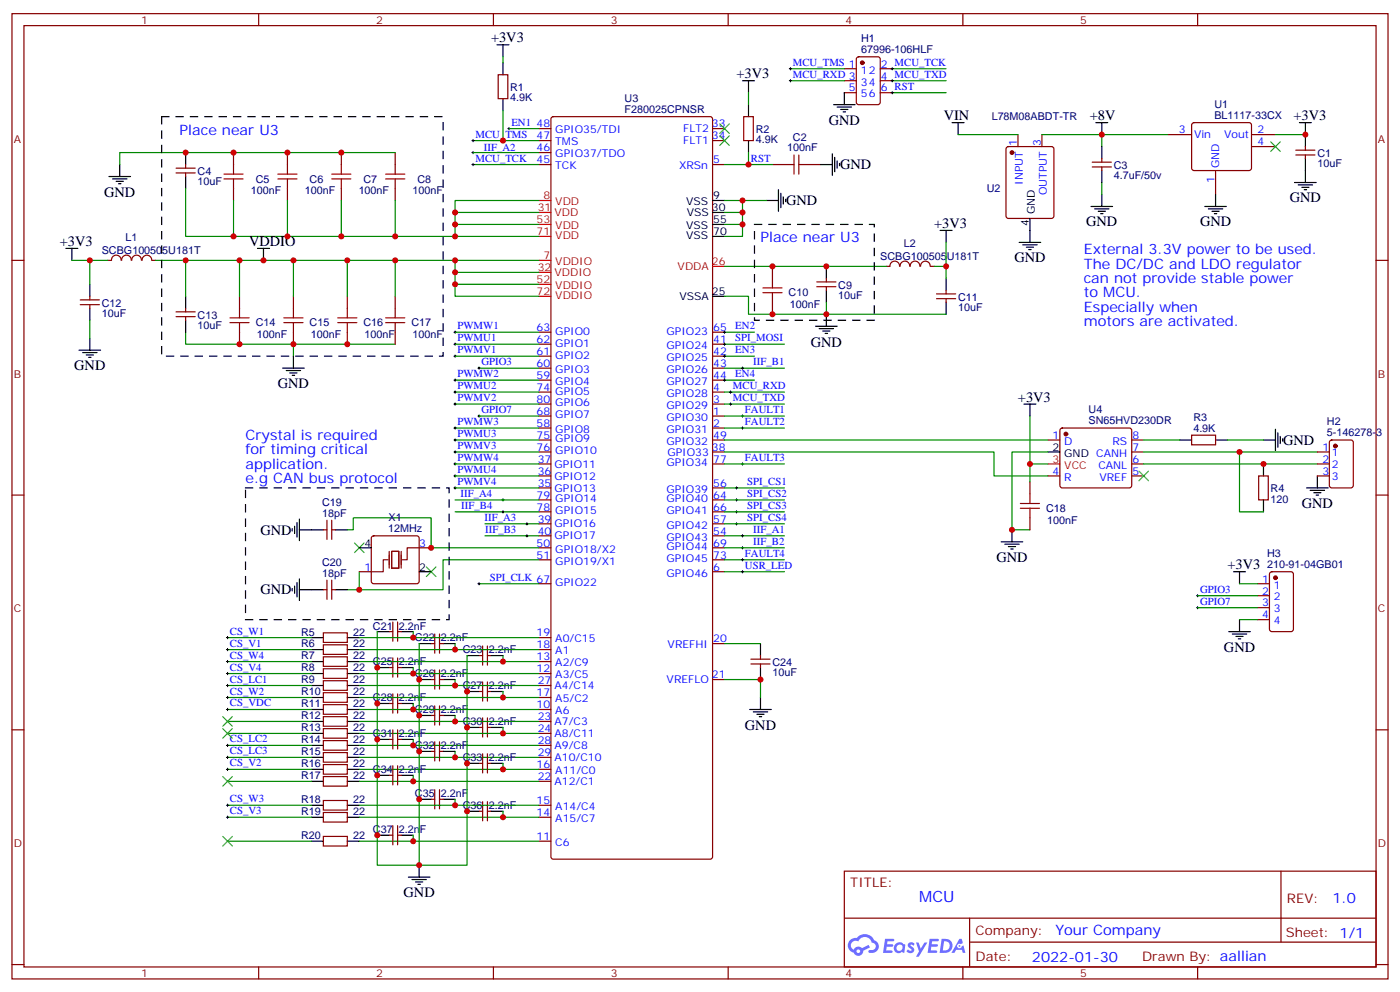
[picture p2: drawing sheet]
<svg xmlns="http://www.w3.org/2000/svg" width="412mm" height="292mm" viewBox="0 0 412 292" stroke-linecap="round" stroke-linejoin="round" font-family="sans-serif">
<g fill="none" stroke="#870000" stroke-width=".35">
<path d="M3.5 4h405.4v284.4h-405.4zM7.1 7.5h398.2v277.3h-398.2zM76.2 4v3.5M145.3 4v3.5M214.5 4v3.5M283.6 4v3.5M352.8 4v3.5M3.5 76.7h3.6M405.3 76.7h3.6M3.5 145.8h3.6M405.3 145.8h3.6M3.5 215h3.6"/>
<path d="M405.3 215h3.6M248.7 256.6h156.6v28.2h-156.6zM377.3 256.6v20.9M248.7 270.5h156.5M285.6 277.5h119.6M285.6 270.5v14.1M3.5 284.1h3.6M76.2 284.8v3.6M145.3 284.8v3.6M214.5 284.8v3.6M283.6 284.8v3.6M352.8 284.8v3.6"/>
<path d="M405.3 284.1h3.6"/>
</g>
<g fill="#5487ff">
<path d="M267.7 277.8a1.22 1.22 0 0 1 1.7 .3l-.4 .5a.47 .47 0 0 0-.3-.4 .47 .47 0 0 0-.5 .2l.1 .2a1.14 1.14 0 0 1 .8 1.8 1.14 1.14 0 0 1-1.9 0l-.2-.2 .5-.5 .7 .4a.29 .29 0 0 0 .3-.3 .29 .29 0 0 0-.2-.3 1.04 1.04 0 0 1-.6-1.7z"/>
<path d="M260.7 276.5h2.4l.3 .2-.2 .5-1.8 .1-.1 .8h1.5l.3 .4-.3 .4h-1.6l-.2 1.1h1.7l.2 .3-.2 .3-2.6 .1z"/>
<path d="M273.8 276.5h2.4l.3 .2-.1 .5-1.8 .1-.2 .8h1.6l.3 .4-.4 .4h-1.6l-.1 1.1h1.7l.2 .3-.2 .3-2.6 .1z"/>
<path d="M282.6 276.5h.7l.3 1.3-.6 .3a.69 .69 0 0 0-1 .3 .69 .69 0 0 0 .4 1 .69 .69 0 0 0 .9-.7l.5-.2 .6 2.2h-.8l-.2-.9h-1.8l-.5 .9h-.8z"/>
<path d="M269.8 277.6h.8l.6 1.8 1.1-1.8h.9l-2.6 4.2h-.8l.9-1.5z"/>
<path d="M277.4 276.5l-.6 4.2h1.3a2.11 2.11 0 0 0 2.5-2.1 2.11 2.11 0 0 0-2.5-2.1zM278.1 277.3a1.39 1.39 0 0 1 1.7 1.4 1.39 1.39 0 0 1-1.8 1.3h-.3z"/>
<path d="M263.7 278.2a1.54 1.54 0 0 0-.1 2.1 1.54 1.54 0 0 0 2.2 .1l.6 .3 .3-2.3-.2-.3h-.4a1.49 1.49 0 0 0-2.4 .1zM264 279.2a.94 .94 0 0 1 1.8 0 .94 .94 0 0 1-1.8 0z"/>
<path d="M250.4 276.9a2.18 2.18 0 0 0 1.1 3.7 1.44 1.44 0 0 0 1.6 .9 1.44 1.44 0 0 0 1.2-1.4l2-1-.5-.8-1.9 1a1.47 1.47 0 0 0-2.4 .4 1.39 1.39 0 0 1-.7-1.9 1.39 1.39 0 0 1 2-.5 2.12 2.12 0 0 1 2.2-1.3 2.12 2.12 0 0 1 1.9 1.7 1.14 1.14 0 0 1 1.1 1.4 1.14 1.14 0 0 1-1.7 .7 .43 .43 0 0 0-.5 .4 .43 .43 0 0 0 .4 .5 1.98 1.98 0 0 0 2.5-1.2 1.98 1.98 0 0 0-1.2-2.6 3.1 3.1 0 0 0-5.3-.6l-.9 .1zM252.3 280.2a.55 .55 0 0 1 1.1 0 .55 .55 0 0 1-1.1 0z"/>
<circle cx="282.6" cy="278.6" r=".26"/>
</g>
<g fill="none" stroke="#870000" stroke-width=".35">
<path d="M252.5 16.9l.4-.2h5.7l.6 .5 .1 12.9-.5 .7h-5.9l-.6-.4-.1-13zM146.8 22h2.8v7.1h-2.8zM158.7 37.9h3.6M162.5 34.6l.5-.2h46.2l.6 .4 .1 217.6-.2 .5-.5 .2h-46.2l-.5-.3-.2-.4v-217.3zM209.9 37.9h3.5M219.1 34.4h2.8v7h-2.8zM248.7 20.2h3.5M248.7 27.3h3.5M248.7 23.8h3.5M259.3 20.2h3.5M259.3 27.3h3.5M259.3 23.8h3.5"/>
<path d="M299.9 39.7v3.5M306.9 39.7v3.5M344 39.7h7M351.2 36.3l.5-.2h16.2l.5 .2 .3 .5v12.7l-.3 .5-.5 .2h-16.2l-.5-.2-.2-.5v-12.7zM368.7 39.7h7M51.9 50.9h5.6M51.9 49.5h5.6M54.7 48.5v1M54.7 50.9v1.1M68.8 44.9v3.6M68.8 55.5v3.6M84.7 44.9v3.6"/>
<path d="M84.7 55.5v3.6M100.5 44.9v3.6M100.5 55.5v3.6M116.4 44.9v3.6M116.4 55.5v3.6M158.7 48.5h3.6M158.7 41.4h3.6M158.7 44.9h3.6M209.9 48.5h3.5M209.9 41.4h3.5M227.5 48.5h3.6M238.1 48.5h3.6"/>
<path d="M296.6 43.4l.4-.2h12.7l.7 .4v20l-.4 .7h-13l-.6-.4-.1-20zM321.7 49.2h5.7M321.7 47.8h5.7M324.6 46.7v1.1M324.6 49.2v1M358.1 50.2v7.1M368.7 43.2h7M381.7 45.6h5.6M381.7 44.2h5.6M384.5 43.2v1M384.5 45.6v1.1M35.7 76.7a1.41 1.41 0 0 0-1.4-1.5 1.41 1.41 0 0 0-1.4 1.5h-1.2"/>
<path d="M35.8 76.7a1.41 1.41 0 0 1 1.4-1.5 1.41 1.41 0 0 1 1.5 1.5M38.8 76.7a1.41 1.41 0 0 1 1.4-1.5 1.41 1.41 0 0 1 1.4 1.5M41.9 76.7a1.41 1.41 0 0 1 1.4-1.5 1.41 1.41 0 0 1 1.4 1.5M44.8 76.7h1.1M227.5 78.5v3.5M261.1 78.5h1M262.2 78.4a1.41 1.41 0 0 1 1.4-1.5 1.41 1.41 0 0 1 1.4 1.5M265.1 78.4a1.41 1.41 0 0 1 1.5-1.5 1.41 1.41 0 0 1 1.4 1.5M268.1 78.4a1.41 1.41 0 0 1 1.4-1.5 1.41 1.41 0 0 1 1.4 1.5M271.2 78.4a1.41 1.41 0 0 1 1.4-1.5 1.41 1.41 0 0 1 1.4 1.5M274.1 78.5h1.1M23.6 89.7h5.7"/>
<path d="M23.6 88.3h5.7M26.5 87.3v1M26.5 89.7v1.1M51.9 93.3h5.6M51.9 91.9h5.6M54.7 90.8v1.1M54.7 93.3v1M70.6 87.3v3.5M70.6 97.9v3.5M86.4 87.3v3.5M86.4 97.9v3.5M102.3 87.3v3.5"/>
<path d="M102.3 97.9v3.5M116.4 87.3v3.5M116.4 97.9v3.5M158.7 97.9h3.6M209.9 97.9h3.5M227.5 89v3.6M240.6 84.5h5.6M240.6 83h5.6M243.4 82v1M243.4 84.5v1M275.9 88h5.6M275.9 86.6h5.6"/>
<path d="M278.7 85.5v1.1M278.7 88v1M158.7 119h3.6M158.7 115.5h3.6M158.7 101.4h3.6M158.7 104.9h3.6M158.7 108.4h3.6M158.7 112h3.6M209.9 119h3.5M209.9 115.5h3.5M209.9 101.4h3.5M209.9 104.9h3.5"/>
<path d="M209.9 108.4h3.5M209.9 112h3.5M158.7 122.6h3.6M158.7 126.1h3.6M158.7 136.7h3.6M158.7 133.1h3.6M158.7 129.6h3.6M209.9 122.6h3.5M209.9 126.1h3.5M209.9 136.7h3.5M209.9 133.1h3.5M209.9 129.6h3.5"/>
<path d="M308.7 129.6h3.5M312.4 126.3l.5-.2h19.8l.5 .2 .2 .5v16.2l-.3 .5-.4 .2h-19.8l-.5-.2-.2-.5v-16.2zM333.4 136.7h3.5M333.4 133.1h3.5M333.4 129.6h3.5M351 128.2h7.1v2.8h-7.1zM388.1 136.7h3.5M388.1 133.1h3.5M391.8 129.8l.5-.2h5.6l.7 .4v13l-.4 .7h-5.9l-.7-.4v-13zM95.2 156.1h1.1M96.3 153.2v5.7M97.7 153.2v5.7"/>
<path d="M97.7 156.1h1.1M109.6 158l.5-.2h12.7l.5 .2 .2 .5v12.7l-.3 .5-.4 .2h-12.7l-.5-.2-.2-.5v-12.7zM158.7 143.7h3.6M158.7 140.2h3.6M158.7 154.3h3.6M158.7 157.8h3.6M158.7 147.2h3.6M158.7 150.8h3.6M209.9 143.7h3.5M209.9 154.3h3.5M209.9 157.8h3.5M209.9 147.2h3.5"/>
<path d="M209.9 150.8h3.5M303.4 142v3.5M303.4 152.5v3.6M308.7 140.2h3.5M333.4 140.2h3.5M370.8 140.2h2.8v7h-2.8zM388.1 140.2h3.5M95.2 173.7h1.1M96.3 170.9v5.6M97.7 170.9v5.6M97.7 173.7h1.1M105.8 168.4h3.6"/>
<path d="M123.5 161.4h3.5M158.7 161.4h3.6M158.7 164.9h3.6M158.7 171.9h3.6M209.9 168.4h3.5M209.9 161.4h3.5M209.9 164.9h3.5M370.4 171.9h3.5M370.4 175.5h3.5M370.4 179h3.5M374.2 168.6l.4-.2h5.7l.6 .4 .1 16.5-.5 .7-5.9 .1-.6-.5-.1-16.5zM95.2 186.4h7.1v2.8h-7.1z"/>
<path d="M95.2 189.9h7.1v2.9h-7.1zM95.2 197h7.1v2.8h-7.1zM95.2 193.5h7.1v2.8h-7.1zM114.7 186.1h1M114.7 196.6h1M115.7 183.2v5.7M115.7 193.8v5.7M117.1 183.2v5.7M117.1 193.8v5.7M117.1 186.1h1.1M117.1 196.6h1.1M127 189.6h1.1"/>
<path d="M128.1 186.8v5.6M128.1 197.3v5.7M129.5 189.6h1M129.5 186.8v5.6M129.5 197.3v5.7M141.1 193.1h1.1M142.2 190.3v5.6M143.6 190.3v5.6M143.6 193.1h1M158.7 198.4h3.6M158.7 194.9h3.6M158.7 191.3h3.6"/>
<path d="M158.7 187.8h3.6M209.9 189.6h3.5M221.2 195.6h5.6M221.2 194.2h5.6M224 193.1v1.1M224 195.6v1M370.4 182.5h3.5M95.2 204h7.1v2.9h-7.1zM95.2 200.5h7.1v2.8h-7.1zM95.2 214.6h7.1v2.9h-7.1zM95.2 218.2h7.1v2.8h-7.1zM95.2 211.1h7.1v2.8h-7.1z"/>
<path d="M95.2 207.6h7.1v2.8h-7.1zM114.7 207.2h1M114.7 217.8h1M115.7 204.4v5.6M115.7 215v5.6M117.1 204.4v5.6M117.1 215v5.6M117.1 207.2h1.1M117.1 217.8h1.1M127 200.2h1.1M127 210.7h1.1M128.1 207.9v5.7"/>
<path d="M128.1 218.5v5.7M129.5 200.2h1M129.5 207.9v5.7M129.5 218.5v5.7M129.5 210.7h1M141.1 203.7h1.1M141.1 214.3h1.1M142.2 200.9v5.6M142.2 211.5v5.6M143.6 200.9v5.6M143.6 211.5v5.6M143.6 203.7h1"/>
<path d="M143.6 214.3h1M158.7 209h3.6M158.7 205.5h3.6M158.7 212.5h3.6M158.7 216h3.6M158.7 201.9h3.6M158.7 219.6h3.6M209.9 200.2h3.5M95.2 221.7h7.1v2.8h-7.1zM95.2 225.2h7.1v2.8h-7.1zM95.2 239.3h7.1v2.8h-7.1zM95.2 235.8h7.1v2.8h-7.1z"/>
<path d="M95.2 228.7h7.1v2.9h-7.1zM114.7 228.4h1M115.7 225.6v5.6M117.1 225.6v5.6M117.1 228.4h1.1M127 221.3h1.1M127 235.4h1.1M128.1 232.6v5.7M129.5 232.6v5.7M129.5 221.3h1M129.5 235.4h1M141.1 224.9h1.1"/>
<path d="M141.1 239h1.1M142.2 222v5.7M142.2 236.1v5.7M143.6 222v5.7M143.6 236.1v5.7M143.6 224.9h1M143.6 239h1M158.7 237.2h3.6M158.7 226.6h3.6M158.7 230.2h3.6M158.7 223.1h3.6M95.2 246.4h7.1v2.8h-7.1z"/>
<path d="M114.7 246h1M115.7 243.2v5.6M117.1 243.2v5.6M117.1 246h1.1M158.7 247.8h3.6M158.7 240.7h3.6"/>
</g>
<path d="M158.7 59.1h3.6M158.7 76.7h3.6M158.7 62.6h3.6M158.7 66.1h3.6M158.7 69.6h3.6M209.9 78.5h3.5M158.7 80.2h3.6M158.7 83.7h3.6M158.7 87.3h3.6M308.7 136.7h3.5" fill="none" stroke="#f00" stroke-width=".35"/>
<g fill="none" stroke="#000" stroke-width=".35">
<path d="M146.4 13.2h3.5M148.2 13.2v3.5M148.2 18.5v3.5M148.2 29.1v3.5M218.7 23.8h3.5M220.5 23.8v3.5M220.5 30.8v3.6M245.5 30.8h6.4M246.6 31.5h4.2M247.6 32.2h2.2M248.4 32.9h.7M248.7 27.3v3.5"/>
<path d="M280.5 36.1h3.5M282.2 36.1v3.6M322.8 36.1h3.5M324.6 36.1v3.6M382.8 36.1h3.5M384.5 36.1v7.1M32.1 52h6.4M33.2 52.7h4.2M34.2 53.4h2.1M34.9 54.1h.7M35.3 48.5v3.5M54.7 44.9v3.6"/>
<path d="M54.7 52v3.5M209.9 59.1h3.5M220.5 41.4v3.5M225.8 59.1h3.5M229.3 55.9v6.3M230 56.9v4.3M230.7 58v2.1M231.4 58.7v.7M241.7 48.5h3.5M245.2 45.3v6.3M245.9 46.4v4.2M246.6 47.4v2.1"/>
<path d="M247.3 48.1v.7M324.6 43.2v3.5M324.6 50.2v3.6M324.6 57.3v3.5M358.1 57.3v3.5M381.4 53.8h6.3M382.4 54.5h4.2M383.5 55.2h2.1M384.2 55.9h.7M384.5 46.7v7.1M19.4 73.2h3.5M21.2 73.2v3.5"/>
<path d="M75.8 73.2h3.6M77.6 73.2v3.5M209.9 62.6h3.5M209.9 66.1h3.5M209.9 69.6h3.5M243.4 78.5v3.5M276.9 67.9h3.6M278.7 67.9v3.5M300.2 71.4h6.4M301.3 72.1h4.2M302.3 72.8h2.1M303 73.5h.7"/>
<path d="M303.4 64.3v7.1M321.4 60.8h6.3M322.4 61.5h4.3M323.5 62.2h2.1M324.2 62.9h.7M354.9 60.8h6.3M356 61.5h4.2M357 62.2h2.1M357.7 62.9h.7M26.5 83.7v3.6M26.5 90.8v3.5M26.5 99.6v3.6"/>
<path d="M54.7 87.3v3.5M54.7 94.3v3.6M209.9 87.3h3.5M240.2 96.1h6.4M241.3 96.8h4.2M242.4 97.5h2.1M243.1 98.2h.7M243.4 85.5v3.5M243.4 92.6v3.5M278.7 82v3.5M278.7 89v3.6M23.3 103.2h6.3"/>
<path d="M24.3 103.9h4.3M25.4 104.6h2.1M26.1 105.3h.7M83.3 108.4h6.3M84.3 109.1h4.2M85.4 109.9h2.1M86.1 110.6h.7M86.4 104.9v3.5M301.6 119h3.6M303.4 119v3.6M308.7 133.1h3.5M347.5 129.6h3.5"/>
<path d="M358.1 129.6h3.5M372.2 129.6h3.5M372.2 136.7v3.5M375.7 126.4v6.4M376.4 127.5v4.2M377.1 128.6v2.1M377.8 129.3v.7M86.1 155.7v.7M86.8 155v2.1M87.5 154v4.2M88.2 156.1h7M88.2 152.9v6.3"/>
<path d="M98.8 156.1h3.5M294.9 159.6h6.4M298.1 156.1v3.5M372.2 147.2v3.6M384.9 143.7h6.3M385.9 144.4h4.3M387 145.1h2.1M387.7 145.8h.7M388.1 140.2v3.5M86.1 173.4v.7M86.8 172.6v2.2M87.5 171.6v4.2"/>
<path d="M88.2 170.5v6.4M88.2 173.7h7M98.8 173.7h3.5M105.8 161.4h3.6M123.5 168.4h3.5M296 160.3h4.2M297 161h2.2M297.7 161.7h.7M363.4 168.4h3.5M365.1 168.4v3.5M91.7 187.8h3.5M91.7 191.3h3.5"/>
<path d="M91.7 198.4h3.5M91.7 194.9h3.5M102.3 187.8h3.5M102.3 191.3h3.5M102.3 198.4h3.5M102.3 194.9h3.5M111.1 186.1h3.6M111.1 196.6h3.6M118.2 186.1h3.5M118.2 196.6h3.5M123.5 189.6h3.5M130.5 189.6h3.6"/>
<path d="M137.6 193.1h3.5M144.6 193.1h3.6M224 189.6v3.5M224 196.6v3.6M361.9 186.1h6.4M363 186.8h4.2M364.1 187.5h2.1M364.8 188.2h.7M365.1 182.5v3.6M91.7 205.5h3.5M91.7 201.9h3.5M91.7 216h3.5"/>
<path d="M91.7 219.6h3.5M91.7 212.5h3.5M91.7 209h3.5M102.3 205.5h3.5M102.3 201.9h3.5M102.3 216h3.5M102.3 219.6h3.5M102.3 212.5h3.5M102.3 209h3.5M111.1 207.2h3.6M111.1 217.8h3.6M118.2 207.2h3.5"/>
<path d="M118.2 217.8h3.5M123.5 200.2h3.5M123.5 210.7h3.5M130.5 200.2h3.6M130.5 210.7h3.6M137.6 203.7h3.5M137.6 214.3h3.5M144.6 203.7h3.6M144.6 214.3h3.6M220.8 209h6.4M221.9 209.7h4.2M223 210.4h2.1"/>
<path d="M223.7 211.1h.7M224 205.5v3.5M91.7 223.1h3.5M91.7 226.6h3.5M91.7 237.2h3.5M91.7 230.2h3.5M102.3 223.1h3.5M102.3 226.6h3.5M102.3 237.2h3.5M102.3 230.2h3.5M111.1 228.4h3.6M118.2 228.4h3.5"/>
<path d="M123.5 221.3h3.5M123.5 235.4h3.5M130.5 221.3h3.6M130.5 235.4h3.6M137.6 224.9h3.5M137.6 239h3.5M144.6 224.9h3.6M144.6 239h3.6M91.7 240.7h3.5M91.7 247.8h3.5M102.3 240.7h3.5M102.3 247.8h3.5"/>
<path d="M111.1 246h3.6M118.2 246h3.5M120.3 258.4h6.3M121.4 259.1h4.2M122.4 259.8h2.1M123.5 254.8v3.6M123.1 260.5h.7"/>
</g>
<g fill="#870000" stroke="#870000" stroke-width=".35">
<circle cx="298.1" cy="44.9" r=".53"/>
<circle cx="314" cy="127.8" r=".53"/>
<circle cx="254" cy="18.5" r=".53"/>
<circle cx="393.3" cy="131.4" r=".53"/>
<circle cx="375.7" cy="170.2" r=".53"/>
</g>
<g fill="none" stroke="#008700" stroke-width=".35">
<path d="M148.2 16.7v1.8M148.2 32.6v8.8M149.9 37.9h8.8M220.5 27.3v3.5M232.8 20.2h15.9M232.8 23.8h15.9M262.8 20.2h15.9M262.8 23.8h15.9M262.8 27.3h15.9M282.2 39.7h17.7M306.9 39.7h37.1M324.6 39.7v3.5"/>
<path d="M375.7 39.7h8.8M54.7 55.5v14.1h104M68.8 59.1v10.5M84.7 59.1v10.5M100.5 59.1v10.5M116.4 44.9h-81.1v3.6M116.4 59.1v10.5M139.3 48.5h19.4M139.3 41.4h19.4M139.3 44.9h19.4M158.7 59.1h-24.6v10.5M213.4 59.1h5.3"/>
<path d="M213.4 48.5h14.1M220.5 44.9v3.6M225.8 59.1h-7.1v10.5h-5.3M324.6 53.8v3.5M21.2 76.7h10.5M26.5 76.7v7M45.9 76.7h8.8M70.6 76.7v10.6M86.4 76.7v10.6M102.3 76.7v10.6M116.4 76.7v10.6M134.1 76.7v10.6h24.6"/>
<path d="M134.1 62.6h24.6M134.1 66.1h24.6M158.7 76.7h-104v10.6M213.4 62.6h5.3M213.4 66.1h5.3M213.4 78.5h47.7M278.7 71.4v7.1h-3.5M278.7 78.5v3.5M26.5 94.3v5.3M54.7 97.9v3.5h61.7M134.1 83.7h24.6M134.1 80.2h24.6"/>
<path d="M134.1 97.9h24.6M213.4 87.3h7.1v5.3h22.9v-3.6M213.4 97.9h8.8M243.4 92.6h35.3M86.4 101.4v3.5M134.1 115.5h24.6M134.1 119h24.6M134.1 101.4h24.6M134.1 104.9h24.6M134.1 112h24.6M141.1 108.4h17.6M213.4 115.5h17.7"/>
<path d="M213.4 119h17.7M213.4 101.4h17.7M213.4 104.9h8.8M213.4 112h8.8M213.4 108.4h17.7M134.1 129.6h24.6M134.1 133.1h24.6M134.1 136.7h24.6M134.1 126.1h24.6M141.1 122.6h17.6M213.4 133.1h79.4v7.1h15.9M213.4 129.6h95.3"/>
<path d="M213.4 136.7h17.7M213.4 126.1h17.7M213.4 122.6h17.7M303.4 122.6v14.1h5.3M303.4 136.7v5.3M308.7 133.1h-10.6v23h5.3M336.9 129.6h10.6M336.9 133.1h51.2M336.9 136.7h51.2M361.6 129.6h10.6M365.1 133.1v17.7h7.1M102.3 156.1h1.8v-3.6h22.9v8.9h31.7"/>
<path d="M134.1 140.2h24.6M134.1 143.7h24.6M134.1 147.2h24.6M134.1 150.8h24.6M142.9 157.8h15.8M142.9 154.3h15.8M213.4 143.7h17.7M213.4 157.8h17.7M213.4 147.2h17.7M213.4 150.8h17.7M213.4 154.3h17.7M102.3 173.7h3.5"/>
<path d="M141.1 171.9h17.6M158.7 164.9h-28.2v8.8h-24.7v-5.3M213.4 161.4h17.7M213.4 168.4h17.7M213.4 164.9h17.7M352.8 175.5h17.6M352.8 179h17.6M365.1 171.9h5.3M67 187.8h24.7M67 191.3h24.7M67 194.9h24.7M67 198.4h24.7"/>
<path d="M105.8 187.8h52.9M105.8 191.3h52.9M105.8 194.9h52.9M105.8 198.4h52.9M111.1 186.1v68.7h12.4M121.7 186.1v1.7M121.7 196.6v1.8M123.5 189.6v65.2h14.1v-61.7M134.1 189.6v1.7M148.2 193.1v1.8M213.4 189.6h10.6M365.1 182.5h5.3"/>
<path d="M67 201.9h24.7M67 205.5h24.7M67 209h24.7M67 212.5h24.7M67 216h24.7M67 219.6h24.7M105.8 201.9h52.9M105.8 205.5h52.9M105.8 209h52.9M105.8 212.5h52.9M105.8 216h52.9M105.8 219.6h52.9"/>
<path d="M121.7 207.2v1.8M121.7 217.8v1.8M134.1 200.2v1.7M134.1 210.7v1.8M148.2 203.7v1.8M148.2 214.3v1.7M213.4 200.2h10.6v5.3M67 223.1h24.7M67 226.6h24.7M67 230.2h24.7M67 237.2h24.7M105.8 223.1h52.9"/>
<path d="M105.8 226.6h52.9M105.8 230.2h52.9M105.8 237.2h52.9M121.7 228.4v1.8M134.1 221.3v1.8M134.1 235.4v1.8M148.2 224.9v1.7M148.2 239v1.7M67 240.7h24.7M67 247.8h24.7M105.8 240.7h52.9M105.8 247.8h52.9"/>
<path d="M121.7 246v1.8"/>
</g>
<g fill="none" stroke="#a10000" stroke-width=".35">
<path d="M66 52.7h5.6M66 51.3h5.6M68.8 48.5v2.8M68.8 52.7v2.8M81.8 52.7h5.7M81.8 51.3h5.7M84.7 48.5v2.8M84.7 52.7v2.8M97.7 52.7h5.7M97.7 51.3h5.7M100.5 48.5v2.8M100.5 52.7v2.8"/>
<path d="M113.6 52.7h5.6M113.6 51.3h5.6M116.4 48.5v2.8M116.4 52.7v2.8M231.1 48.5h2.8M233.9 45.6v5.7M235.3 45.6v5.7M235.3 48.5h2.8M67.7 95h5.7M67.7 93.6h5.7M70.6 90.8v2.8M70.6 95v2.9"/>
<path d="M83.6 95h5.7M83.6 93.6h5.7M86.4 90.8v2.8M86.4 95v2.9M99.5 95h5.6M99.5 93.6h5.6M102.3 90.8v2.8M102.3 95v2.9M113.6 95h5.6M113.6 93.6h5.6M116.4 90.8v2.8M116.4 95v2.9"/>
<path d="M224.7 86.2h5.7M224.7 84.8h5.7M227.5 82v2.8M227.5 86.2v2.8M300.6 149.7h5.6M300.6 148.3h5.6M303.4 145.5v2.8M303.4 149.7v2.8"/>
</g>
<path d="M47.6 34.4h82.9v70.5h-82.9zM222.2 66.1h35.3v28.2h-35.3zM72.3 143.7h60v38.8h-60z" fill="none" stroke="#000" stroke-width=".35" stroke-dasharray="2.1 2.1"/>
<g fill="none" stroke="#3c3" stroke-width=".35">
<path d="M212 36.5l2.8 2.8M214.8 36.5l-2.8 2.8M212 40l2.8 2.8M214.8 40l-2.8 2.8M374.3 41.8l2.8 2.8M377.1 41.8l-2.8 2.8M335.5 138.8l2.8 2.8M338.3 138.8l-2.8 2.8M104.4 159.9l2.8 2.9M107.2 159.9l-2.8 2.9M125.6 167l2.8 2.8M128.4 167l-2.8 2.8"/>
<path d="M65.6 211.1l2.8 2.8M65.6 214.6l2.8 2.9M68.4 211.1l-2.8 2.8M68.4 214.6l-2.8 2.9M65.6 228.7l2.8 2.9M68.4 228.7l-2.8 2.9M65.6 246.4l2.8 2.8M68.4 246.4l-2.8 2.8"/>
</g>
<g fill="none" stroke="#000" stroke-width=".29">
<path d="M232.8 19.9v.7M262.8 19.9v.7M149.6 37.9h.7M149.9 37.5v.7M232.5 20.2h.7M232.5 23.8h.7M232.8 23.4v.7M262.5 20.2h.7M262.5 23.8h.7M262.5 27.3h.7M262.8 23.4v.7M262.8 27v.7"/>
<path d="M139 48.5h.7M139 41.4h.7M139 44.9h.7M139.3 41.1v.7M139.3 44.6v.7M139.3 48.1v.7M220.1 48.5h.7M220.5 48.1v.7M133.7 97.9h.7M134.1 97.5v.7M213.1 97.9h.7M213.4 97.5v.7"/>
<path d="M133.7 115.5h.7M133.7 119h.7M133.7 101.4h.7M133.7 104.9h.7M133.7 112h.7M134.1 101v.7M134.1 104.6v.7M134.1 111.6v.7M134.1 115.1v.8M134.1 118.7v.7M140.8 108.4h.7M141.1 108.1v.7"/>
<path d="M213.1 101.4h.7M213.1 104.9h.7M213.1 112h.7M213.4 101v.7M213.4 104.6v.7M213.4 111.6v.7M214.8 115.5h.7M214.8 119h.7M215.2 115.1v.8M215.2 118.7v.7M218.4 108.4h.7M218.7 108.1v.7"/>
<path d="M133.7 133.1h.7M133.7 129.6h.7M133.7 126.1h.7M133.7 136.7h.7M134.1 125.7v.7M134.1 129.3v.7M134.1 132.8v.7M134.1 136.3v.7M134.1 139.8v.7M140.8 122.6h.7M141.1 122.2v.7M218.4 126.1h.7"/>
<path d="M218.4 136.7h.7M218.4 122.6h.7M218.7 122.2v.7M218.7 125.7v.7M218.7 136.3v.7M133.7 140.2h.7M133.7 143.7h.7M134.1 143.4v.7M147.8 147.2h.7M147.8 150.8h.7M148.2 146.9v.7M148.2 150.4v.7"/>
<path d="M154.9 157.8h.7M154.9 154.3h.7M155.2 154v.7M155.2 157.5v.7M216.6 143.7h.7M216.6 147.2h.7M216.6 150.8h.7M216.6 154.3h.7M217 143.4v.7M217 146.9v.7M217 150.4v.7M217 154v.7"/>
<path d="M218.4 157.8h.7M218.7 157.5v.7M140.8 171.9h.7M141.1 171.6v.7M218.4 161.4h.7M218.4 168.4h.7M218.4 164.9h.7M218.7 161v.7M218.7 164.5v.7M218.7 168.1v.7M352.4 175.5h.7M352.4 179h.7"/>
<path d="M352.8 175.1v.7M352.8 178.6v.8M66.7 187.8h.7M66.7 191.3h.7M66.7 194.9h.7M66.7 198.4h.7M67 187.5v.7M67 191v.7M67 194.5v.7M67 198v.8M66.7 205.5h.7M66.7 201.9h.7"/>
<path d="M66.7 219.6h.7M66.7 209h.7M67 201.6v.7M67 205.1v.7M67 208.6v.7M67 219.2v.7M66.7 226.6h.7M66.7 237.2h.7M66.7 223.1h.7M67 222.7v.7M67 226.3v.7M67 236.9v.7"/>
<path d="M66.7 240.7h.7M67 240.4v.7"/>
</g>
<path d="M114.3 164.9h-1.4v3.5h-3.5M114.7 162.4v5M115.4 162.4h2.1v5h-2.1zM118.2 162.4v5M123.5 161.4h-3.6v3.5h-1.4" fill="none" stroke="#870012" stroke-width=".35"/>
<g fill="#c00">
<circle cx="324.6" cy="39.7" r=".88"/>
<circle cx="384.5" cy="39.7" r=".88"/>
<circle cx="70.6" cy="101.4" r=".88"/>
<circle cx="86.4" cy="101.4" r=".88"/>
<circle cx="102.3" cy="101.4" r=".88"/>
<circle cx="70.6" cy="76.7" r=".88"/>
<circle cx="86.4" cy="76.7" r=".88"/>
<circle cx="102.3" cy="76.7" r=".88"/>
<circle cx="116.4" cy="76.7" r=".88"/>
<circle cx="134.1" cy="76.7" r=".88"/>
<circle cx="134.1" cy="83.7" r=".88"/>
<circle cx="134.1" cy="80.2" r=".88"/>
<circle cx="68.8" cy="69.6" r=".88"/>
<circle cx="84.7" cy="69.6" r=".88"/>
<circle cx="100.5" cy="69.6" r=".88"/>
<circle cx="116.4" cy="69.6" r=".88"/>
<circle cx="134.1" cy="69.6" r=".88"/>
<circle cx="134.1" cy="62.6" r=".88"/>
<circle cx="134.1" cy="66.1" r=".88"/>
<circle cx="54.7" cy="44.9" r=".88"/>
<circle cx="68.8" cy="44.9" r=".88"/>
<circle cx="84.7" cy="44.9" r=".88"/>
<circle cx="100.5" cy="44.9" r=".88"/>
<circle cx="54.7" cy="76.7" r=".88"/>
<circle cx="26.5" cy="76.7" r=".88"/>
<circle cx="227.5" cy="78.5" r=".88"/>
<circle cx="243.4" cy="78.5" r=".88"/>
<circle cx="278.7" cy="78.5" r=".88"/>
<circle cx="227.5" cy="92.6" r=".88"/>
<circle cx="218.7" cy="59.1" r=".88"/>
<circle cx="218.7" cy="62.6" r=".88"/>
<circle cx="218.7" cy="66.1" r=".88"/>
<circle cx="220.5" cy="48.5" r=".88"/>
<circle cx="121.7" cy="187.8" r=".88"/>
<circle cx="134.1" cy="191.3" r=".88"/>
<circle cx="148.2" cy="194.9" r=".88"/>
<circle cx="121.7" cy="198.4" r=".88"/>
<circle cx="134.1" cy="201.9" r=".88"/>
<circle cx="148.2" cy="205.5" r=".88"/>
<circle cx="121.7" cy="209" r=".88"/>
<circle cx="134.1" cy="212.5" r=".88"/>
<circle cx="148.2" cy="216" r=".88"/>
<circle cx="121.7" cy="219.6" r=".88"/>
<circle cx="134.1" cy="223.1" r=".88"/>
<circle cx="148.2" cy="226.6" r=".88"/>
<circle cx="121.7" cy="230.2" r=".88"/>
<circle cx="134.1" cy="237.2" r=".88"/>
<circle cx="148.2" cy="240.7" r=".88"/>
<circle cx="121.7" cy="247.8" r=".88"/>
<circle cx="111.1" cy="196.6" r=".88"/>
<circle cx="111.1" cy="207.2" r=".88"/>
<circle cx="111.1" cy="217.8" r=".88"/>
<circle cx="111.1" cy="228.4" r=".88"/>
<circle cx="111.1" cy="246" r=".88"/>
<circle cx="123.5" cy="200.2" r=".88"/>
<circle cx="123.5" cy="210.7" r=".88"/>
<circle cx="123.5" cy="221.3" r=".88"/>
<circle cx="123.5" cy="235.4" r=".88"/>
<circle cx="137.6" cy="203.7" r=".88"/>
<circle cx="137.6" cy="214.3" r=".88"/>
<circle cx="137.6" cy="224.9" r=".88"/>
<circle cx="137.6" cy="239" r=".88"/>
<circle cx="123.5" cy="254.8" r=".88"/>
<circle cx="224" cy="200.2" r=".88"/>
<circle cx="105.8" cy="173.7" r=".88"/>
<circle cx="303.4" cy="136.7" r=".88"/>
<circle cx="298.1" cy="156.1" r=".88"/>
<circle cx="372.2" cy="136.7" r=".88"/>
<circle cx="365.1" cy="133.1" r=".88"/>
<circle cx="148.2" cy="41.4" r=".88"/>
<circle cx="127" cy="161.4" r=".88"/>
<circle cx="243.4" cy="92.6" r=".88"/>
<circle cx="77.6" cy="76.7" r=".88"/>
</g>
<text font-size="4.6" fill="#00f" x="270.8" y="265.6">MCU</text>
<g font-size="4.2">
<text x="144.6" y="12.5">+3V3</text>
<text x="217" y="23.1">+3V3</text>
<text x="278" y="35.4">VIN</text>
<text x="321" y="35.4">+8V</text>
<text x="381" y="35.4">+3V3</text>
<text x="244.1" y="36.9">GND</text>
<text x="247.5" y="49.9">GND</text>
<text x="30.7" y="58">GND</text>
<text x="379.9" y="59.4">GND</text>
<text x="231.6" y="60.5">GND</text>
<text x="275.2" y="67.2">+3V3</text>
<text x="320" y="66.5">GND</text>
<text x="353.5" y="66.5">GND</text>
<text x="17.6" y="72.5">+3V3</text>
<text x="73.4" y="72.5">VDDIO</text>
<text x="298.8" y="77">GND</text>
<text x="238.8" y="102.1">GND</text>
<text x="21.9" y="109.1">GND</text>
<text x="81.9" y="114.4">GND</text>
<text x="299.9" y="118.3">+3V3</text>
<text x="378" y="131">GND</text>
<text x="383.5" y="149.8">GND</text>
<text x="76.7" y="157.5">GND</text>
<text x="293.5" y="165.7">GND</text>
<text x="361.6" y="167.7">+3V3</text>
<text x="76.7" y="175.1">GND</text>
<text x="360.5" y="192.1">GND</text>
<text x="219.4" y="215">GND</text>
<text x="118.9" y="264.4">GND</text>
</g>
<g font-size="4.2" fill="#00f">
<text x="52.9" y="39.7">Place near U3</text>
<text x="224" y="71.4">Place near U3</text>
<text x="319.3" y="74.9">External 3.3V power to be used.</text>
<text x="319.3" y="79.2">The DC/DC and LDO regulator</text>
<text x="319.3" y="83.4">can not provide stable power</text>
<text x="319.3" y="87.6">to MCU.</text>
<text x="319.3" y="91.9">Especially when</text>
<text x="319.3" y="96.1">motors are activated.</text>
<text x="72.3" y="129.6">Crystal is required</text>
<text x="72.3" y="133.8">for timing critical</text>
<text x="72.3" y="138.1">application.</text>
<text x="72.3" y="142.3">e.g CAN bus protocol</text>
<text x="392.5" y="265.9">1.0</text>
<text x="310.9" y="275.4">Your Company</text>
<text x="304" y="283.2">2022-01-30</text>
</g>
<g font-size="3.9" fill="#800">
<text x="250.5" y="261.2">TITLE:</text>
<text x="379.1" y="265.9">REV:</text>
<text x="287.4" y="275.4">Company:</text>
<text x="378.7" y="276">Sheet: 1/1</text>
<text x="287.4" y="283.1">Date:</text>
<text x="336.4" y="283.2">Drawn By: aallian</text>
</g>
<g font-size="3.2" fill="#800">
<text x="41.6" y="7">1</text>
<text x="110.8" y="7">2</text>
<text x="179.9" y="7">3</text>
<text x="249.1" y="7">4</text>
<text x="318.2" y="7">5</text>
<text x="4.1" y="42.1">A</text>
<text x="405.9" y="42.1">A</text>
<text x="4.1" y="111.3">B</text>
<text x="405.9" y="111.3">B</text>
<text x="4.1" y="180.4">C</text>
<text x="405.9" y="180.4">C</text>
<text x="4.1" y="249.6">D</text>
<text x="405.9" y="249.6">D</text>
<text x="41.6" y="287.8">1</text>
<text x="110.8" y="287.8">2</text>
<text x="179.9" y="287.8">3</text>
<text x="249.1" y="287.8">4</text>
<text x="318.2" y="287.8">5</text>
</g>
<g font-size="3.2" fill="#000080">
<text x="253.6" y="15.5">67996-106HLF</text>
<text x="253.6" y="12.4">H1</text>
<text x="150.3" y="29.9">4.9K</text>
<text x="150.3" y="26.7">R1</text>
<text x="184" y="33.2">F280025CPNSR</text>
<text x="184" y="30">U3</text>
<text x="292.1" y="35.5">L78M08ABDT-TR</text>
<text x="357.7" y="34.9">BL1117-33CX</text>
<text x="357.7" y="31.8">U1</text>
<text x="222.6" y="39.1">R2</text>
<text x="233.6" y="41.4">C2</text>
<text x="222.6" y="42.2">4.9K</text>
<text x="231.9" y="44.6">100nF</text>
<text x="388.1" y="46.2">C1</text>
<text x="58.2" y="51.5">C4</text>
<text x="75.3" y="53.8">C5</text>
<text x="91.2" y="53.8">C6</text>
<text x="107.1" y="53.8">C7</text>
<text x="122.9" y="53.8">C8</text>
<text x="328.1" y="52.8">4.7uF/50v</text>
<text x="328.1" y="49.6">C3</text>
<text x="388.1" y="49.3">10uF</text>
<text x="58.2" y="54.6">10uF</text>
<text x="73.9" y="57.3">100nF</text>
<text x="89.8" y="57.3">100nF</text>
<text x="105.7" y="57.3">100nF</text>
<text x="121.5" y="57.3">100nF</text>
<text x="290.7" y="56.6">U2</text>
<text x="36.9" y="71">L1</text>
<text x="30" y="74.9">SCBG100505U181T</text>
<text x="259.3" y="76.7">SCBG100505U181T</text>
<text x="266.3" y="72.8">L2</text>
<text x="232.3" y="87.3">C10</text>
<text x="246.9" y="88.1">10uF</text>
<text x="246.9" y="85">C9</text>
<text x="282.2" y="88.5">C11</text>
<text x="30" y="93.4">10uF</text>
<text x="30" y="90.3">C12</text>
<text x="58.2" y="93.8">C13</text>
<text x="232.7" y="90.8">100nF</text>
<text x="282.2" y="91.6">10uF</text>
<text x="58.2" y="96.9">10uF</text>
<text x="75.3" y="96.1">C14</text>
<text x="75.7" y="99.6">100nF</text>
<text x="91.2" y="96.1">C15</text>
<text x="91.5" y="99.6">100nF</text>
<text x="107.1" y="96.1">C16</text>
<text x="107.4" y="99.6">100nF</text>
<text x="121.2" y="96.1">C17</text>
<text x="121.5" y="99.6">100nF</text>
<text x="320.7" y="124.9">SN65HVD230DR</text>
<text x="320.7" y="121.7">U4</text>
<text x="351.5" y="124">R3</text>
<text x="390.9" y="125.3">H2</text>
<text x="351.5" y="127.1">4.9K</text>
<text x="390.9" y="128.4">5-146278-3</text>
<text x="94.9" y="149">C19</text>
<text x="374.3" y="148">120</text>
<text x="374.3" y="144.9">R4</text>
<text x="94.9" y="152.2">18pF</text>
<text x="114.4" y="153.5">X1</text>
<text x="308.1" y="150.8">C18</text>
<text x="308.5" y="154.3">100nF</text>
<text x="114.4" y="156.6">12MHz</text>
<text x="94.9" y="166.7">C20</text>
<text x="373.2" y="167.2">210-91-04GB01</text>
<text x="373.2" y="164.1">H3</text>
<text x="94.9" y="169.8">18pF</text>
<text x="109.9" y="185.4">C21</text>
<text x="117.5" y="185.4">2.2nF</text>
<text x="88.7" y="187.2">R5</text>
<text x="88.7" y="190.7">R6</text>
<text x="104" y="187.2">22</text>
<text x="104" y="190.7">22</text>
<text x="122.2" y="189">C22</text>
<text x="129.8" y="189">2.2nF</text>
<text x="88.7" y="197.8">R8</text>
<text x="88.7" y="194.3">R7</text>
<text x="104" y="197.8">22</text>
<text x="104" y="194.3">22</text>
<text x="109.9" y="196">C25</text>
<text x="117.5" y="196">2.2nF</text>
<text x="136.3" y="192.5">C23</text>
<text x="144" y="192.5">2.2nF</text>
<text x="227.5" y="196.1">C24</text>
<text x="88.7" y="201.3">R9</text>
<text x="104" y="201.3">22</text>
<text x="122.2" y="199.5">C26</text>
<text x="129.8" y="199.5">2.2nF</text>
<text x="136.3" y="203.1">C27</text>
<text x="144" y="203.1">2.2nF</text>
<text x="227.5" y="199.2">10uF</text>
<text x="88.7" y="204.8">R10</text>
<text x="88.7" y="208.4">R11</text>
<text x="104" y="204.8">22</text>
<text x="104" y="208.4">22</text>
<text x="109.9" y="206.6">C28</text>
<text x="117.5" y="206.6">2.2nF</text>
<text x="88.7" y="215.4">R13</text>
<text x="88.7" y="211.9">R12</text>
<text x="104" y="215.4">22</text>
<text x="104" y="211.9">22</text>
<text x="122.2" y="210.1">C29</text>
<text x="129.8" y="210.1">2.2nF</text>
<text x="136.3" y="213.7">C30</text>
<text x="144" y="213.7">2.2nF</text>
<text x="88.7" y="218.9">R14</text>
<text x="104" y="218.9">22</text>
<text x="109.9" y="217.2">C31</text>
<text x="117.5" y="217.2">2.2nF</text>
<text x="122.2" y="220.7">C32</text>
<text x="129.8" y="220.7">2.2nF</text>
<text x="88.7" y="222.5">R15</text>
<text x="88.7" y="226">R16</text>
<text x="104" y="222.5">22</text>
<text x="104" y="226">22</text>
<text x="109.9" y="227.8">C34</text>
<text x="117.5" y="227.8">2.2nF</text>
<text x="136.3" y="224.2">C33</text>
<text x="144" y="224.2">2.2nF</text>
<text x="88.7" y="229.5">R17</text>
<text x="104" y="229.5">22</text>
<text x="88.7" y="236.6">R18</text>
<text x="104" y="236.6">22</text>
<text x="122.2" y="234.8">C35</text>
<text x="129.8" y="234.8">2.2nF</text>
<text x="136.3" y="238.3">C36</text>
<text x="144" y="238.3">2.2nF</text>
<text x="88.7" y="240.1">R19</text>
<text x="104" y="240.1">22</text>
<text x="109.9" y="245.4">C37</text>
<text x="117.5" y="245.4">2.2nF</text>
<text x="88.7" y="247.2">R20</text>
<text x="104" y="247.2">22</text>
</g>
<g font-size="3.2" fill="#00f">
<text x="233.5" y="19.4">MCU_TMS 1</text>
<text x="233.5" y="22.9">MCU_RXD 3</text>
<text x="253.5" y="21.7">12</text>
<text x="259.5" y="23.4">4 MCU_TXD</text>
<text x="259.5" y="19.9">2 MCU_TCK</text>
<text x="250" y="27">5</text>
<text x="253.5" y="25.2">34</text>
<text x="253.5" y="28.7">56</text>
<text x="259.5" y="27">6 RST</text>
<text x="140.1" y="40.5">MCU_TMS</text>
<text x="150.6" y="37">EN1</text>
<text x="158.1" y="41.1">47</text>
<text x="158.1" y="37.5">48</text>
<text x="163.6" y="39.3">GPIO35/TDI</text>
<text x="201.3" y="38.9">FLT2</text>
<text x="209.7" y="37.5">33</text>
<text x="209.7" y="41.1">34</text>
<text x="347.2" y="39.3">3</text>
<text x="351.7" y="40.7">Vin</text>
<text x="360.6" y="40.7">Vout</text>
<text x="370.4" y="39.3">2</text>
<text x="140.1" y="47.6">MCU_TCK</text>
<text x="142.5" y="44.4">IIF_A2</text>
<text x="158.1" y="44.6">46</text>
<text x="163.6" y="46.4">GPIO37/TDO</text>
<text x="163.6" y="42.8">TMS</text>
<text x="201.3" y="42.5">FLT1</text>
<text x="221.2" y="47.6">RST</text>
<text x="299.5" y="43" transform="rotate(-90 299.5 43)">1</text>
<text x="306.6" y="43" transform="rotate(-90 306.6 43)">3</text>
<text x="370.4" y="42.8">4</text>
<text x="158.1" y="48.1">45</text>
<text x="163.6" y="49.9">TCK</text>
<text x="200" y="49.9">XRSn</text>
<text x="210.1" y="48.1">5</text>
<text x="359.1" y="49.5" transform="rotate(-90 359.1 49.5)">GND</text>
<text x="301.3" y="54.4" transform="rotate(-90 301.3 54.4)">INPUT</text>
<text x="308.3" y="57.5" transform="rotate(-90 308.3 57.5)">OUTPUT</text>
<text x="357.7" y="54" transform="rotate(-90 357.7 54)">1</text>
<text x="134.8" y="97">PWMW1</text>
<text x="134.8" y="100.5">PWMU1</text>
<text x="158.1" y="101">62</text>
<text x="158.1" y="97.5">63</text>
<text x="163.6" y="98.6">GPIO0</text>
<text x="196.4" y="98.6">GPIO23</text>
<text x="210.1" y="101">41</text>
<text x="210.1" y="97.5">65</text>
<text x="216.6" y="100.5">SPI_MOSI</text>
<text x="216.6" y="97">EN2</text>
<text x="134.8" y="104">PWMV1</text>
<text x="141.8" y="107.6">GPIO3</text>
<text x="158.1" y="104.6">61</text>
<text x="163.6" y="105.6">GPIO2</text>
<text x="163.6" y="102.1">GPIO1</text>
<text x="196.4" y="102.8">GPIO24</text>
<text x="196.4" y="106.3">GPIO25</text>
<text x="210.1" y="104.6">42</text>
<text x="216.6" y="104">EN3</text>
<text x="221.9" y="107.6">IIF_B1</text>
<text x="134.8" y="111.1">PWMW2</text>
<text x="158.1" y="111.6">59</text>
<text x="158.1" y="108.1">60</text>
<text x="163.6" y="113.4">GPIO4</text>
<text x="163.6" y="109.9">GPIO3</text>
<text x="196.4" y="109.9">GPIO26</text>
<text x="196.4" y="113.4">GPIO27</text>
<text x="210.1" y="108.1">43</text>
<text x="210.1" y="111.6">44</text>
<text x="216.6" y="111.1">EN4</text>
<text x="134.8" y="118.1">PWMV2</text>
<text x="134.8" y="114.6">PWMU2</text>
<text x="158.1" y="115.1">74</text>
<text x="158.1" y="118.7">80</text>
<text x="163.6" y="116.2">GPIO5</text>
<text x="163.6" y="119.7">GPIO6</text>
<text x="196.4" y="116.9">GPIO28</text>
<text x="210.1" y="118.7">3</text>
<text x="210.1" y="115.1">4</text>
<text x="215.9" y="114.6">MCU_RXD</text>
<text x="215.9" y="118.1">MCU_TXD</text>
<text x="134.8" y="125.2">PWMW3</text>
<text x="141.8" y="121.7">GPIO7</text>
<text x="158.1" y="125.7">58</text>
<text x="158.1" y="122.2">68</text>
<text x="163.6" y="123.3">GPIO7</text>
<text x="196.4" y="124">GPIO30</text>
<text x="196.4" y="120.4">GPIO29</text>
<text x="210.1" y="122.2">1</text>
<text x="210.1" y="125.7">2</text>
<text x="219.4" y="121.7">FAULT1</text>
<text x="219.4" y="125.2">FAULT2</text>
<text x="134.8" y="128.7">PWMU3</text>
<text x="158.1" y="129.3">75</text>
<text x="163.6" y="127.5">GPIO8</text>
<text x="163.6" y="130.3">GPIO9</text>
<text x="196.4" y="127.5">GPIO31</text>
<text x="196.4" y="131">GPIO32</text>
<text x="210.1" y="129.3">49</text>
<text x="310" y="129.3">1</text>
<text x="313.5" y="131">D</text>
<text x="327.7" y="131">RS</text>
<text x="333.6" y="129.3">8</text>
<text x="134.8" y="132.3">PWMV3</text>
<text x="134.8" y="135.8">PWMW4</text>
<text x="158.1" y="132.8">76</text>
<text x="158.4" y="136.3">37</text>
<text x="163.3" y="137.7">GPIO11</text>
<text x="163.6" y="133.8">GPIO10</text>
<text x="196.4" y="137.4">GPIO34</text>
<text x="196.6" y="134.2">GPIO33</text>
<text x="209.7" y="132.8">38</text>
<text x="210.1" y="136.3">77</text>
<text x="219.4" y="135.8">FAULT3</text>
<text x="333.6" y="136.3">6</text>
<text x="333.6" y="132.8">7</text>
<text x="389.6" y="132.8">1</text>
<text x="389.6" y="136.3">2</text>
<text x="392.3" y="134.2">1</text>
<text x="392.3" y="137.7">2</text>
<text x="134.8" y="139.3">PWMU4</text>
<text x="134.8" y="142.8">PWMV4</text>
<text x="158.4" y="143.4">35</text>
<text x="158.4" y="139.8">36</text>
<text x="163.3" y="141.3">GPIO12</text>
<text x="210.1" y="143.4">56</text>
<text x="220.1" y="142.8">SPI_CS1</text>
<text x="310" y="139.8">4</text>
<text x="313.5" y="141.6">R</text>
<text x="323.5" y="138.1">CANL</text>
<text x="323.9" y="141.6">VREF</text>
<text x="333.6" y="139.8">5</text>
<text x="389.6" y="139.8">3</text>
<text x="392.3" y="141.3">3</text>
<text x="135.7" y="146.4">IIF_A4</text>
<text x="135.9" y="149.9">IIF_B4</text>
<text x="158.1" y="146.9">79</text>
<text x="163.3" y="144.8">GPIO13</text>
<text x="163.6" y="148">GPIO14</text>
<text x="196.4" y="145.1">GPIO39</text>
<text x="196.4" y="148">GPIO40</text>
<text x="210.1" y="146.9">64</text>
<text x="220.1" y="149.9">SPI_CS3</text>
<text x="220.1" y="146.4">SPI_CS2</text>
<text x="142.7" y="153.4">IIF_A3</text>
<text x="158.1" y="150.4">78</text>
<text x="158.4" y="154">39</text>
<text x="163.3" y="155.4">GPIO16</text>
<text x="163.6" y="151.5">GPIO15</text>
<text x="196.4" y="155.7">GPIO42</text>
<text x="196.4" y="151.5">GPIO41</text>
<text x="210.1" y="154">57</text>
<text x="210.1" y="150.4">66</text>
<text x="220.1" y="153.4">SPI_CS4</text>
<text x="123.5" y="161">3</text>
<text x="142.9" y="157">IIF_B3</text>
<text x="158.1" y="161">50</text>
<text x="158.4" y="157.5">40</text>
<text x="163.3" y="158.9">GPIO17</text>
<text x="196.4" y="159.2">GPIO43</text>
<text x="210.1" y="157.5">54</text>
<text x="210.1" y="161">69</text>
<text x="221.9" y="157">IIF_A1</text>
<text x="221.9" y="160.5">IIF_B2</text>
<text x="158.1" y="164.5">51</text>
<text x="163.6" y="162.8">GPIO18/X2</text>
<text x="163.6" y="166.3">GPIO19/X1</text>
<text x="196.4" y="162.1">GPIO44</text>
<text x="196.4" y="165.6">GPIO45</text>
<text x="210.1" y="164.5">73</text>
<text x="219.4" y="167.5">USR_LED</text>
<text x="219.4" y="164">FAULT4</text>
<text x="107.3" y="168.1">1</text>
<text x="144.3" y="171.1">SPI_CLK 67</text>
<text x="163.6" y="172.6">GPIO22</text>
<text x="196.4" y="169.8">GPIO46</text>
<text x="210.1" y="168.1">6</text>
<text x="371.8" y="171.6">1</text>
<text x="375.2" y="173.4">1</text>
<text x="353.5" y="174.6">GPIO3</text>
<text x="353.5" y="178.1">GPIO7</text>
<text x="371.8" y="175.1">2</text>
<text x="371.8" y="178.6">3</text>
<text x="375.2" y="176.9">2</text>
<text x="371.8" y="182.2">4</text>
<text x="375.2" y="180.4">3</text>
<text x="375.2" y="183.9">4</text>
<text x="67.7" y="186.9">CS_W1</text>
<text x="67.7" y="190.5">CS_V1</text>
<text x="158.1" y="191">18</text>
<text x="158.1" y="187.5">19</text>
<text x="163.6" y="189.2">A0/C15</text>
<text x="196.7" y="191">VREFHI</text>
<text x="210.1" y="189.2">20</text>
<text x="67.7" y="194">CS_W4</text>
<text x="67.7" y="197.5">CS_V4</text>
<text x="158.1" y="194.5">13</text>
<text x="163.6" y="196.3">A2/C9</text>
<text x="163.6" y="192.8">A1</text>
<text x="67.7" y="201">CS_LC1</text>
<text x="158.1" y="198">12</text>
<text x="158.4" y="201.6">27</text>
<text x="163.3" y="203">A4/C14</text>
<text x="163.6" y="199.8">A3/C5</text>
<text x="196.4" y="201.2">VREFLO</text>
<text x="209.7" y="199.8">21</text>
<text x="67.7" y="204.6">CS_W2</text>
<text x="67.7" y="208.1">CS_VDC</text>
<text x="158.1" y="208.6">10</text>
<text x="158.1" y="205.1">17</text>
<text x="163.6" y="206.9">A5/C2</text>
<text x="158.4" y="212.2">23</text>
<text x="158.4" y="215.7">24</text>
<text x="163.3" y="213.6">A7/C3</text>
<text x="163.6" y="210.4">A6</text>
<text x="67.7" y="218.7">CS_LC2</text>
<text x="158.4" y="219.2">28</text>
<text x="163.3" y="217.1">A8/C11</text>
<text x="163.3" y="220.6">A9/C8</text>
<text x="67.7" y="225.7">CS_V2</text>
<text x="67.7" y="222.2">CS_LC3</text>
<text x="158.1" y="226.3">16</text>
<text x="158.4" y="222.7">29</text>
<text x="163.3" y="224.2">A10/C10</text>
<text x="158.4" y="229.8">22</text>
<text x="163.3" y="231.2">A12/C1</text>
<text x="163.6" y="228">A11/C0</text>
<text x="67.7" y="236.3">CS_W3</text>
<text x="67.7" y="239.9">CS_V3</text>
<text x="158.1" y="236.9">15</text>
<text x="163.6" y="238.6">A14/C4</text>
<text x="158.1" y="240.4">14</text>
<text x="163.6" y="242.1">A15/C7</text>
<text x="158.1" y="247.4">11</text>
<text x="163.6" y="249.2">C6</text>
</g>
<g font-size="3.2" fill="#f00">
<text x="160.1" y="58.7">8</text>
<text x="158.1" y="65.8">53</text>
<text x="158.4" y="62.2">31</text>
<text x="163.3" y="63.6">VDD</text>
<text x="163.6" y="60.5">VDD</text>
<text x="158.1" y="69.3">71</text>
<text x="163.6" y="67.5">VDD</text>
<text x="163.6" y="70.3">VDD</text>
<text x="160.1" y="76.3">7</text>
<text x="158.1" y="83.4">52</text>
<text x="158.4" y="79.9">32</text>
<text x="163.3" y="81.3">VDDIO</text>
<text x="163.6" y="78.1">VDDIO</text>
<text x="199.6" y="79.5">VDDA</text>
<text x="209.7" y="78.1">26</text>
<text x="158.1" y="86.9">72</text>
<text x="163.6" y="85.2">VDDIO</text>
<text x="163.6" y="88">VDDIO</text>
<text x="310" y="136.3">3</text>
<text x="313.5" y="138.1">VCC</text>
</g>
<g font-size="3.2">
<text x="210.1" y="58.7">9</text>
<text x="202.1" y="60.5">VSS</text>
<text x="202.3" y="63.6">VSS</text>
<text x="209.7" y="62.2">30</text>
<text x="210.1" y="65.8">55</text>
<text x="304.8" y="63" transform="rotate(-90 304.8 63)">GND</text>
<text x="202.1" y="67.5">VSS</text>
<text x="202.1" y="70.3">VSS</text>
<text x="210.1" y="69.3">70</text>
<text x="303" y="66.5" transform="rotate(-90 303 66.5)">4</text>
<text x="200.2" y="88.3">VSSA</text>
<text x="209.7" y="86.9">25</text>
<text x="310" y="132.8">2</text>
<text x="313.5" y="134.5">GND CANH</text>
<text x="107.3" y="161">4</text>
<text x="123.5" y="168.1">2</text>
</g>
</svg>
